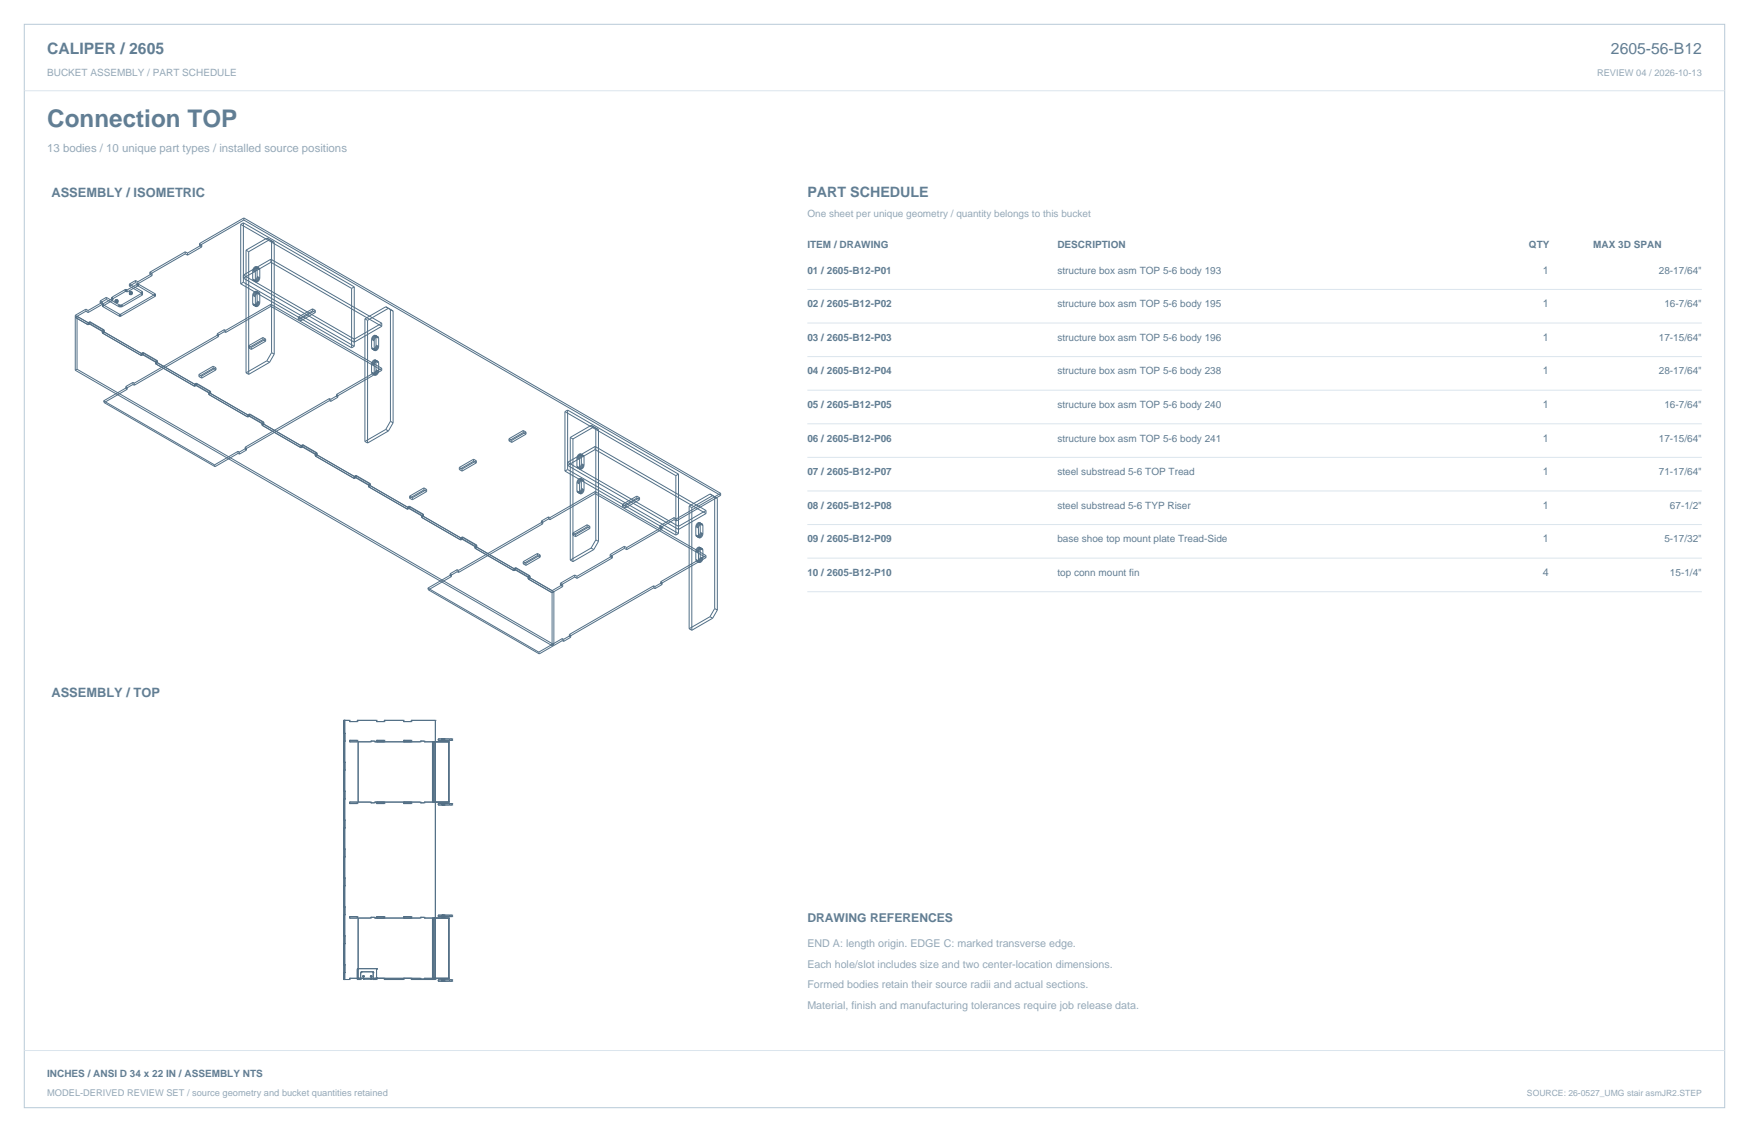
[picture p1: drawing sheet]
<svg xmlns="http://www.w3.org/2000/svg" width="864mm" height="559mm" viewBox="0 0 864 559" stroke-linecap="round" stroke-linejoin="round" font-family="sans-serif">
<path d="M12 12h840v535h-840z" fill="none" stroke="#b8cad8" stroke-width=".49"/>
<path d="M12 45h840M399 143h441M399 159h441M399 176h441M399 193h441M399 209h441M399 226h441M399 242h441M399 259h441M399 276h441M399 292h441M12 519h840" fill="none" stroke="#dbe5ed" stroke-width=".49"/>
<g fill="none" stroke="#536f85" stroke-width=".49">
<path d="M119 111v29M119 111l55 31M120 110v29M120 110l-1 1M120 110l55 32M120 108l-21 12M120 109l236 136M120 108l236 136M120 108v1M120 109l-21 12M132 118h1l-10 6M132 118l3 2"/>
<path d="M132 118l-11 5M135 120l-1-1v55M135 120v55M67 138l1 1M67 139l-3 2M67 138l-3 2M67 138v1M67 139l1 1M68 139v2M74 134v1M74 134l1 1M74 135l1 1"/>
<path d="M75 136l-7 4M75 135v1M75 135l-7 4M91 124l2 1M91 124l-17 10M91 125l-17 10M91 124v1M91 125l2 1M93 125v1M99 120v1M99 120l1 1M99 121l1 1"/>
<path d="M100 122l-7 4M100 121v1M100 121l-7 4M120 139l-1 1M120 139l55 32M121 123l2 1M121 123v61M123 124v61M125 138h1M125 134h1M125 134v4M125 138h.1"/>
<path d="M125 138l2 1M125 133l1 1M125 133v1M125 133h.1M125 133h1M125 132v1M125 132l2 1M125 132h.1M126 132l1 1M126 132h-1M126 138l1 1M126 132l2 1"/>
<path d="M126 132h.1M126 134v4M126 134h.1M126 138l2 1M126 138h.1M126 133v1M126 132h2M126 138h2M126 132l1 4M127 133h-1M127 137l1 1M127 137l-1 1"/>
<path d="M127 133h.1M127 137h.1M127 136l1 1M127 136v1M127 139h.1M128 139h-1M128 138v1M128 132l-1 1M128 132v1M128 138h.1M128 133h.1M128 133v4"/>
<path d="M128 137v1M134 128v1M134 129l55 32M134 129l-14 8 55 32 14-8M134 128l-14 8 55 31 14-7M134 128l55 32M37 156l146 84M37 156v27M38 156v26M42 154l-5 3 7 3M42 153l-5 3M42 153h2"/>
<path d="M42 153v1M42 154h2M44 153v1M44 160h.1M44 160v-1l7 4v1zM44 159h-1v1h1M44 159l7 4M44 159v1M49 149v1M49 149h2M49 150h2M51 150l-7 4"/>
<path d="M51 149v1M51 149l-7 4M51 151h.1M51 150h.1M51 150l8 5M51 150v1M51 151l8 5M52 147l-3 2M52 148l-3 2M52 147l7 3M52 147v1M52 148l7 3"/>
<path d="M55 148h.1M55 147h.1M55 148h1M55 147h1M55 147v1M56 147v1M56 148l-5 3M56 147l-5 3M57 149h.1M57 148v1M57 148h.1M57 149v1"/>
<path d="M57 150h.1M57 148v2M58 148v2M58 148h-1M58 148h.1M58 150h-1M58 149h-1M58 149h.1M58 150h.1M58 149v1M58 148l-1 1M58 148v1"/>
<path d="M59 151h.1M59 150v1M59 150h.1M59 151v1M59 155v1M59 155h.1M59 156h.1M59 152h.1M59 152h1M59 151h1M60 156h-1M60 155v1"/>
<path d="M60 155h-1M60 151v1M60 152h.1M60 151h.1M60 150v1M60 150h.1M62 144l-7 4M62 143l-7 4M62 143v1M62 144h.1M62 143h.1M62 144h1"/>
<path d="M62 143h1M63 143v1M64 140v1M64 140l6 4M64 141l6 4M64 145h.1M64 144h.1M64 144v1M64 144l1 1M64 145v1M64 146h1M64 144v2"/>
<path d="M65 144v2M65 144h-1M65 144h.1M65 146h.1M65 145h.1M65 144v1M65 145h-1M65 145v1M68 140l-5 3M68 140v1M68 141l-5 3M68 141h.1"/>
<path d="M68 140h.1M68 140l8 5M68 141l9 5M70 144v2M70 144h.1M70 145h.1M70 146l-10 5M70 145l-10 5M70 146h.1M70 145v1M70 144v1M76 145v1"/>
<path d="M76 146l-16 10M76 145h1M77 145v1M77 146h.1M77 146h-1M77 145h.1M77 145l-17 10M119 140l55 32M125 150l2 1M125 146l1 1M125 150h.1M125 146v4"/>
<path d="M125 145l1 1M125 145v1M125 150v1M125 145h.1M125 151h2M125 151h1M125 144l2 1M125 144v1M125 144h.1M126 151h1M126 144l2 1M126 144h-1"/>
<path d="M126 147l1 4M126 146v1M126 146h.1M126 150v1M126 150l2 1M126 144h.1M126 144l1 1M126 150h.1M127 145l-1 1M127 151h.1M127 150h-1M127 150h1"/>
<path d="M127 145h.1M127 149l1 1M127 149v1M127 149h.1M127 145h1M127 149h1M127 145v4M128 151h-1M128 151h.1M128 150v1M128 145h-1M128 145h.1"/>
<path d="M128 150h.1M128 149v1M128 145v4M134 151l-23 13M134 150l-23 13M134 151l55 32M134 150v1M134 150l55 32M147 158h2M154 153l-7 5M154 152l2 1M154 153l2 1"/>
<path d="M154 152l-7 5v1M154 152v1M156 153l-7 4v1M156 153v1M156 154l-7 4M174 142v30M175 142v29M175 142h-1M180 157l1 1M180 157v61M181 158v61M189 160v1"/>
<path d="M190 151l2 1-11 6M190 151l4 3M190 151l-10 6M194 154l-1-1v55M194 154v55M51 164l19 11M51 163v1M70 175l1-1 7 4-1 1zM71 174l7 4M71 174h-1v1M71 174v1h-1M77 180l19 11"/>
<path d="M78 178v1M78 178v1l-1 1M78 178l-1 1v1M107 166h1M107 165v1M107 165h1M108 166l-42 24M108 165l-42 24M108 165v1M111 164l-4 2M111 163l-4 2M111 163h.1"/>
<path d="M111 163v1M111 164h.1M124 171v1M130 167l-7 4h1M130 168l-7 4h1M130 167h1M130 168h1M130 167v1M131 168l-7 4M131 167v1M131 167l-7 4M132 178l-11 6"/>
<path d="M132 178l1 1M133 179l-10 6M134 174l1 1M134 174l-2 4M135 175l-2 4M175 171l-1 1M183 172l3 1M183 168h2M183 180h2M183 168v4M183 180v4M183 172h.1"/>
<path d="M183 179l2 1M183 172l2 1M183 167l2 1M183 179v1M183 167v1M183 172h1M184 167l1 1M184 172l1 1M184 167h-1M184 172h1M184 179h1M184 167h1"/>
<path d="M184 179h-1M184 167h.1M184 178l1 1M184 166l1 1M184 178v1M184 166v1M184 178h.1M184 166h.1M184 178l2 1M184 166h2M185 178l2 1M185 172l1 1"/>
<path d="M185 166l2 1M185 178h-1M185 166h-1M185 168v5M185 168h.1M185 165l2 2M185 178h.1M185 178h1M185 165v1M185 172h.1M185 179v1M185 167v1"/>
<path d="M185 166l1 4M185 172h1M185 179h.1M185 167h.1M185 173h.1M185 171l2 1M185 171v1M186 171l1 1M186 171h-1M186 171h1M186 171h.1M186 170l1 1"/>
<path d="M186 178l1 1M186 170v1M186 178v4M186 179h-1M186 179h1M186 166l-1 1M186 166l1 1M186 173h-1M186 173h.1M186 172v1M187 172h-1M187 172h.1"/>
<path d="M187 179h.1M187 167h.1M187 171v1M187 167v4M187 179v4M187 171h.1M37 183l236 136M38 182l235 136M38 182l-1 1M51 198v1M51 198l55 31M51 199l55 31"/>
<path d="M62 192h1M62 191v1M62 191h1M63 192l-12 7M63 191l-12 7M63 191v1M66 190l-4 2M66 189l-4 2M66 190h.1M66 189v1M66 189h.1M96 190l1-1 7 4-1 1z"/>
<path d="M97 189l7 4M97 189l-1 1v1M97 189v1l-1 1M98 185l2 1M98 186l2 1M98 185v1M100 186v1M103 195l19 11M103 194v1M104 193v1l-1 1M104 193l-1 1v1M105 181l2 1"/>
<path d="M105 182l2 1M105 181l-7 4M105 181v1M105 182l-7 4M107 183l-7 4M107 182v1M107 182l-7 4M121 184l2 1M163 198l-42 24M163 197l-42 24M163 198h.1M163 197h.1"/>
<path d="M163 197v1M166 195h1M166 196h1M166 195v1M167 195l-4 2M167 196l-4 2M167 195v1M183 184l3 1M183 184h.1M183 184l2 1M183 184h1M184 184h.1"/>
<path d="M184 184l1 1M184 184l2 1M185 180v5M185 180h.1M185 184l1 1M185 184h-1M185 185h.1M185 184h.1M185 183l2 1M185 183v1M186 183h-1M186 183l1 1"/>
<path d="M186 183h.1M186 182l1 1M186 182v1M186 185h-1M186 185h.1M187 184l-1 1M187 184h.1M187 183v1M189 183l-23 13M189 182l-23 13M189 182v1M122 205h1l7 4h-1z"/>
<path d="M123 204l7 4M123 204l-1 1v1M123 204v1l-1 1M130 209l-1 1 20 11M130 208v1M130 208l-1 1v1l1-1M149 219l8 5M149 219v1v1M149 219v2M150 220v1h-1M180 218l1 1M190 212l2 1"/>
<path d="M190 212l-10 6M192 213l-11 6M193 208l1 1M193 208l-3 4M194 209l-2 4M251 217h2M251 218h2M251 217v1M253 217v1M258 213l-7 4M258 213v1M258 213h2"/>
<path d="M258 214h2M258 214l-7 4M260 214l-7 4M260 213l-7 4M260 213v1M279 203l55 32M279 203v30M280 202v30M280 202l-1 1M280 202l55 32M282 216l1 1M282 216v60"/>
<path d="M283 217v60M292 210l1 1-10 6M292 210l4 2M292 210l-10 6M296 212l-2-1v56M296 212v55M106 229v1M118 224l-12 6M118 223l-12 6M118 224h.1M118 223v1M118 223h.1"/>
<path d="M121 222h1M121 221h1M121 221v1M122 222l-4 2M122 221v1M122 221l-4 2M149 220h1l7 4h-1zM156 225l19 11M157 224v1h-1M157 224h-1v1M175 235h1l7 4h-1zM176 235h-1v1"/>
<path d="M176 235l7 4M176 235v1h-1M182 239l91 53v26M182 239v1M183 240h-1M183 239v1M183 239h-1M227 231l1 1M227 232l1 1M227 231v1M228 232v1M234 228h1"/>
<path d="M234 227h1M234 227l-7 4M234 227v1M234 228l-7 4M235 228l-7 5M235 227v1M235 227l-7 5M279 233l55 31M280 232l55 31M280 232l-1 1M285 226v4M285 238v4"/>
<path d="M285 230l2 2M285 226l1 1M285 230h.1M285 238l1 1M285 238h.1M285 226h.1M285 230v1M285 238h1M285 225l1 1M285 225v1M285 237l1 1M285 231l2 1"/>
<path d="M285 237v1M285 225h.1M285 237l2 1M285 225l2 1M285 237h.1M286 237h1M286 224l1 1M286 237h-1M286 224l-1 1M286 236l2 2M286 236v1M286 224h.1"/>
<path d="M286 236l1 1M286 224l2 1M286 231h1M286 236h.1M286 231h-1M286 227l1 5M286 239v4M286 239h.1M286 227h.1M286 238v1M286 226v1M286 236l2 1"/>
<path d="M286 230l2 1M286 236h1M286 230v1M286 238h.1M286 226h.1M287 224l1 1M287 230l1 1M287 224v1M287 224h-1M287 230h-1M287 238h-1M287 226h-1"/>
<path d="M287 232h.1M287 236l1 1M287 236v5M287 230h.1M287 237v1M287 225v1M287 230h1M287 229l1 1M287 229v1M287 225l1 1M287 229h.1M287 225v4"/>
<path d="M287 225h.1M287 225h1M287 237h.1M287 237h1M287 231v1M288 231h-1M288 231h.1M288 237h.1M288 230v1M288 225h.1M288 237v1M288 225v1"/>
<path d="M288 230h.1M288 226v4M288 238v4M294 220l55 32M294 220l-14 8 55 32 14-8M294 220v2M294 222l55 32M294 222l-14 8 55 31 14-7M334 235v29M335 234v29M335 234l-1 1M182 240l19 11"/>
<path d="M201 251l1-1 7 4-1 1zM202 250l7 4M202 250h-1v1M202 250v1h-1M202 246l2 1M202 245l2 1M202 245v1M204 246v1M208 255l19 12M209 254v1h-1M209 254h-1v1M209 241l2 1"/>
<path d="M209 242l2 1M209 241l-7 4M209 242l-7 4M209 241v1M211 243l-7 4M211 242l-7 4M211 242v1M267 258l1 1M267 257l1 1M267 257v1M268 259l-42 24M268 258l-42 24"/>
<path d="M268 258v1M271 255l1 1M271 256l-4 2M271 255l-4 2M271 255v1M271 256l1 1M272 256v1M285 242l1 1M285 242v1M285 243l2 1M285 243h.1M285 243h1"/>
<path d="M286 243l1 1M286 243h2M286 243h.1M287 242l1 1M287 242l-1 1M287 242h.1M287 242h1M287 241v1M287 241l1 1M287 241h.1M287 244h.1M288 243l-1 1"/>
<path d="M288 243h.1M288 242v1M288 242h.1M290 259l-7 4 1 1M290 259l1 1M290 259v1M291 260v1M291 260l-7 4M294 244l55 31M294 244l-22 13M294 243l-22 13M294 243v1"/>
<path d="M294 243l55 31M307 250l2 1M314 245l-7 4v1M314 246l-7 4M314 245l2 1M314 246l2 1M314 245v1M316 247l-7 4M316 246l-7 4v1M316 246v1M333 257l-7 4M333 256l-7 4v1"/>
<path d="M333 257h1M333 256h1M333 256v1M334 256v1M340 250l2 1M340 250v60M342 251v60M344 260v4M344 260l1 1M344 260h.1M344 260h1M344 259v1"/>
<path d="M344 259l1 1M344 259h.1M344 259h1M344 258v1M344 258l2 1M345 258h-1M345 258l1 1M345 258h.1M345 258l2 1M345 260h.1M345 259v1M346 259h-1"/>
<path d="M346 259v4M346 259h1M346 259h.1M347 259h.1M347 259v5M349 252v2M351 244l1 1-10 6M351 244l3 2M351 244l-11 6M354 246l-1-1v55M354 246v55M356 245l-22 12"/>
<path d="M356 244l-22 12M356 244v1M227 266l1-1 7 4-1 1zM228 265l7 4M228 265l-1 1v1M228 265v1l-1 1M234 271l20 11M234 270v1M235 269v1l-1 1M235 269v1v1M258 278l2 1M258 277l2 1"/>
<path d="M258 277v1M260 278v1M265 273l2 1M265 274l2 1M265 274l-7 4M265 273v1M265 273l-7 4M267 275l-7 4M267 274l-7 4M267 274v1M282 276l1 1M284 264v1"/>
<path d="M290 260l1 1M290 260l-7 4 1 1M291 261l-7 4M292 271h1M292 271l-10 5M293 271l-10 6M294 267h2M294 267l-2 4M296 267l-3 4M301 274h1M301 275h1M301 274v1"/>
<path d="M302 274l-17 10M302 275l-17 10M302 274v1M308 271h1M308 271l-7 4M308 270h1M308 270l-7 4M308 270v1M309 270v1M326 261h1M327 261v-1l-18 10M327 261l-18 10"/>
<path d="M335 263l-1 1M344 276h.1M344 264h.1M344 276l1 1M344 272v4M344 272l1 1M344 264l2 1M344 272h.1M344 276l2 2M344 276v1M344 264l2 2M344 264v1"/>
<path d="M344 277h1M344 277l2 1M344 271l1 1M344 271v1M344 265h1M344 265l1 1M344 271h.1M344 271h2M345 270l-1 1M345 270l2 2M345 265h1M345 270h.1"/>
<path d="M345 270l1 1M345 277h1M345 277l1 1M345 261v5M345 273v4M345 273h.1M345 260v1M345 270l2 1M345 276v1M345 276l1 1M345 264v1M345 264l1 1"/>
<path d="M345 272v1M345 270l1 5M345 276h.1M345 276l2 1M345 264h.1M345 264l2 1M345 272h.1M345 266h1M346 271l-1 1M346 276h-1M346 276h1M346 263l-1 1"/>
<path d="M346 263l1 1M346 275v1M346 275l1 1M346 263h.1M346 275h.1M346 278h.1M346 265v1M346 271h.1M346 271h1M346 277v1M346 265h.1M346 277h.1"/>
<path d="M347 277h-1M347 265h-1M347 271h.1M347 277h.1M347 265h.1M347 264v1M347 276v1M347 271v1M347 276h.1M347 264h.1M347 272v4M349 275l-23 13"/>
<path d="M349 274l-23 13M349 274v1M211 290l1 1M211 290l55 32M212 291l54 32M222 284l1 1M222 283l1 1M222 283v1M223 285l-11 6M223 284l-12 6M223 284v1M226 282v1"/>
<path d="M226 281v1M226 281l-4 2M226 282l-4 2M254 281l1-1 7 4-1 1zM255 280l7 4M255 280l-1 1v1M255 280v1l-1 1M261 286l12 7 5-3M262 284v1l-1 1M262 284l-1 1v1M277 288l1 1M277 288v1"/>
<path d="M277 289l1 1M278 289l-5 3v27M278 289v1M284 284h1M284 285h1M284 284v1M284 285l-7 4M284 284l-7 4M285 284v1M323 290v1M323 290l-42 24M323 289l-42 24"/>
<path d="M323 289v1M326 287l1 1M326 288l1 1M326 287v1M327 288l-4 2M327 289l-4 2M327 288v1M273 318v1M278 315v1M278 316l-12 7M278 315l-12 7M278 316v1"/>
<path d="M281 314l1 1M281 313l1 1M281 313v1M282 314v1M282 315l-4 2M282 314l-4 2M340 310l2 1M351 304l1 1M351 304l-11 6M352 305l-10 6M353 300l1 1M353 300l-2 4"/>
<path d="M354 301l-2 4M266 322v1M170 356h.1M170 356h3M170 356v128M173 356h.1M173 356h3M176 356h.1M176 356h10M186 356h.1M186 356h4M190 356h.1"/>
<path d="M190 356h9M199 356h.1M199 356h4M203 356h.1M203 356h12M215 356h.1M215 356v128M170 366h.1M170 362h.1M170 376h.1M173 366h.1M173 365h.1"/>
<path d="M173 366h3M173 365v1M173 365h3M176 366h.1M176 365h.1M176 365v1M177 366v30M183 366h.1M183 366h-6v30h6M183 366h2M185 366h.1M185 366h23"/>
<path d="M186 366h.1M186 365h.1M186 365v1M186 365h4M190 366h.1M190 365h.1M190 365v1M199 366h.1M199 365h.1M199 365h4M199 365v1M203 366h.1"/>
<path d="M203 365h.1M203 365v1M208 366h.1M208 366h1M209 366h.1M209 366h13M214 366h.1M214 366v30M216 365h.1M216 365h7M218 365h.1M219 365h.1"/>
<path d="M222 366h.1M222 366v30M222 365h.1M223 365h.1M170 380h.1M170 394h.1M170 391h.1M173 397h.1M173 396h.1M173 396h3M173 396v1M173 397h3"/>
<path d="M176 397h.1M176 396h.1M176 396v1M183 396h.1M183 396h2M185 396h.1M185 396h23M186 397h.1M186 396h.1M186 396v1M186 397h4M190 397h.1"/>
<path d="M190 396h.1M190 396v1M199 397h.1M199 396h.1M199 397h4M199 396v1M203 397h.1M203 396h.1M203 396v1M208 396h.1M208 396h1M209 396h.1"/>
<path d="M209 396h13M214 396h.1M216 397h.1M216 397h7M218 397h.1M219 397h.1M222 396h.1M222 397h.1M223 397h.1M170 419h.1M170 409h.1M170 405h.1"/>
<path d="M170 423h.1M170 437h.1M170 433h.1M170 452h.1M170 448h.1M173 453h.1M173 452h.1M173 453h3M173 452v1M173 452h3M176 453h.1M176 452h.1"/>
<path d="M176 452v1M177 453v30M183 453h.1M183 453h-6v30M183 453h2M185 453h.1M185 453h23M186 453h.1M186 452h.1M186 452v1M186 452h4M190 453h.1"/>
<path d="M190 452h.1M190 452v1M199 453h.1M199 452h.1M199 452h4M199 452v1M203 453h.1M203 452h.1M203 452v1M208 453h.1M208 453h1M209 453h.1"/>
<path d="M209 453h13M214 453h.1M214 453v30M216 452h.1M216 452h7M218 452h.1M219 452h.1M222 453h.1M222 453v30M222 452h.1M223 452h.1M170 466h.1"/>
<path d="M170 462h.1M170 476h.1M176 478h.1M176 478v6M177 478h-1M177 478h.1M177 478h9M178 480h.1M179 480h.1M179 480h-1M179 480h5M184 480h.1"/>
<path d="M186 478h.1M186 478v6M170 484h.1M170 480h.1M170 484h3M173 484h.1M173 483h.1M173 483h35M173 483v1M176 483h.1M176 484h.1M176 484h2"/>
<path d="M176 483h1M177 483h.1M178 484h.1M178 480v4M179 482h.1M179 483h.1M179 483h6M179 482h1M180 482h.1M180 482h-1M183 482h.1M183 483h.1"/>
<path d="M184 484h.1M184 484h2M184 480v4M185 483h.1M186 483h.1M186 484h.1M190 484h.1M190 483h.1M190 484h9M190 483v1M199 484h.1M199 483h.1"/>
<path d="M199 483v1M203 484h.1M203 483h.1M203 484h12M203 483v1M208 483h.1M208 483h1M209 483h.1M209 483h13M214 483h.1M215 484h.1M216 484h.1"/>
<path d="M216 484h7M218 484h.1M219 484h.1M222 483h.1M222 484h.1M223 484h.1"/>
</g>
<text font-size="12" fill="#617e94" x="23" y="63">Connection TOP</text>
<g font-size="7.8" fill="#617e94">
<text x="23" y="27">CALIPER / 2605</text>
<text x="795" y="27">2605-56-B12</text>
</g>
<text font-size="7.1" fill="#617e94" x="399" y="97">PART SCHEDULE</text>
<g font-size="6.3" fill="#617e94">
<text x="25" y="97">ASSEMBLY / ISOMETRIC</text>
<text x="25" y="344">ASSEMBLY / TOP</text>
</g>
<text font-size="6" fill="#617e94" x="399" y="455">DRAWING REFERENCES</text>
<text font-size="5.6" fill="#93a8b9" x="23" y="75">13 bodies / 10 unique part types / installed source positions</text>
<g font-size="5.3" fill="#617e94">
<text x="762" y="135">1</text>
<text x="762" y="152">1</text>
<text x="762" y="168">1</text>
<text x="762" y="185">1</text>
<text x="762" y="201">1</text>
<text x="762" y="218">1</text>
<text x="762" y="235">1</text>
<text x="762" y="251">1</text>
<text x="762" y="268">1</text>
<text x="762" y="284">4</text>
</g>
<g font-size="5.3" fill="#93a8b9">
<text x="399" y="467">END A: length origin. EDGE C: marked transverse edge.</text>
<text x="399" y="478">Each hole/slot includes size and two center-location dimensions.</text>
<text x="399" y="488">Formed bodies retain their source radii and actual sections.</text>
<text x="399" y="498">Material, finish and manufacturing tolerances require job release data.</text>
</g>
<g font-size="4.9" fill="#93a8b9">
<text x="23" y="38">BUCKET ASSEMBLY / PART SCHEDULE</text>
<text x="399" y="107">One sheet per unique geometry / quantity belongs to this bucket</text>
</g>
<g font-size="4.9" fill="#617e94">
<text x="399" y="122">ITEM / DRAWING</text>
<text x="522" y="122">DESCRIPTION</text>
<text x="755" y="122">QTY</text>
<text x="787" y="122">MAX 3D SPAN</text>
<text x="399" y="135">01 / 2605-B12-P01</text>
<text x="522" y="135">structure box asm TOP 5-6 body 193</text>
<text x="819" y="135">28-17/64&quot;</text>
<text x="399" y="152">02 / 2605-B12-P02</text>
<text x="522" y="152">structure box asm TOP 5-6 body 195</text>
<text x="822" y="152">16-7/64&quot;</text>
<text x="399" y="168">03 / 2605-B12-P03</text>
<text x="522" y="168">structure box asm TOP 5-6 body 196</text>
<text x="819" y="168">17-15/64&quot;</text>
<text x="399" y="185">04 / 2605-B12-P04</text>
<text x="522" y="185">structure box asm TOP 5-6 body 238</text>
<text x="819" y="185">28-17/64&quot;</text>
<text x="399" y="201">05 / 2605-B12-P05</text>
<text x="522" y="201">structure box asm TOP 5-6 body 240</text>
<text x="822" y="201">16-7/64&quot;</text>
<text x="399" y="218">06 / 2605-B12-P06</text>
<text x="522" y="218">structure box asm TOP 5-6 body 241</text>
<text x="819" y="218">17-15/64&quot;</text>
<text x="399" y="235">07 / 2605-B12-P07</text>
<text x="522" y="235">steel substread 5-6 TOP Tread</text>
<text x="819" y="235">71-17/64&quot;</text>
<text x="399" y="251">08 / 2605-B12-P08</text>
<text x="522" y="251">steel substread 5-6 TYP Riser</text>
<text x="825" y="251">67-1/2&quot;</text>
<text x="399" y="268">09 / 2605-B12-P09</text>
<text x="522" y="268">base shoe top mount plate Tread-Side</text>
<text x="822" y="268">5-17/32&quot;</text>
<text x="399" y="284">10 / 2605-B12-P10</text>
<text x="522" y="284">top conn mount fin</text>
<text x="825" y="284">15-1/4&quot;</text>
<text x="23" y="532">INCHES / ANSI D 34 x 22 IN / ASSEMBLY NTS</text>
</g>
<g font-size="4.6" fill="#93a8b9">
<text x="789" y="38">REVIEW 04 / 2026-10-13</text>
<text x="23" y="541">MODEL-DERIVED REVIEW SET / source geometry and bucket quantities retained</text>
</g>
<text font-size="4.2" fill="#93a8b9" x="754" y="541">SOURCE: 26-0527_UMG stair asmJR2.STEP</text>
</svg>
